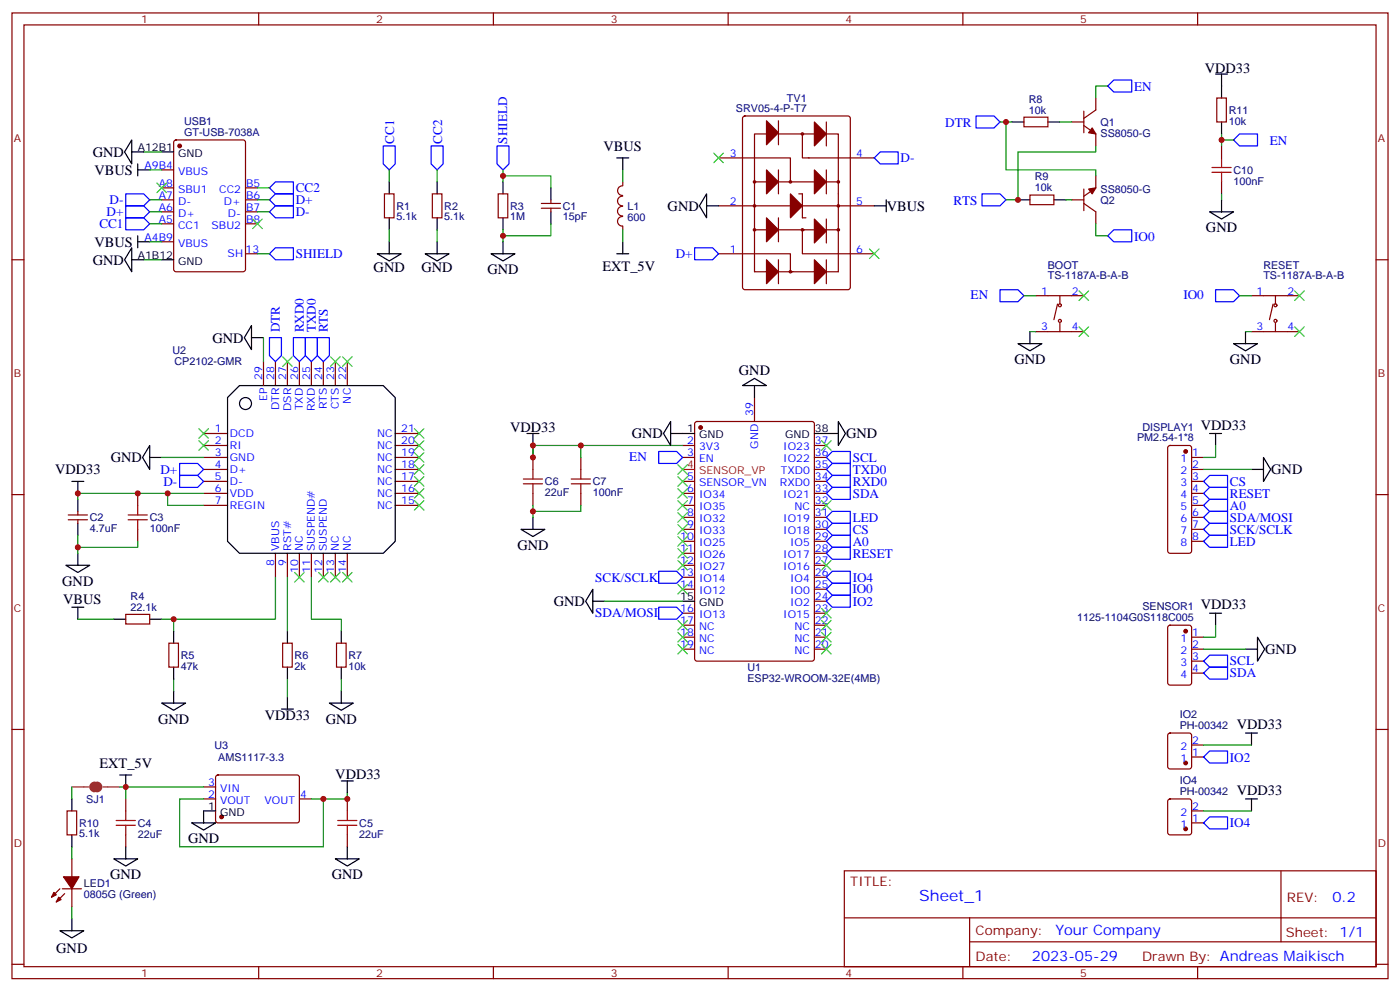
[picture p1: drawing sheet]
<svg xmlns="http://www.w3.org/2000/svg" width="412mm" height="292mm" viewBox="0 0 412 292" stroke-linecap="round" stroke-linejoin="round" font-family="sans-serif">
<g fill="none" stroke="#870000" stroke-width=".35">
<path d="M3.5 3.8h405.4v284.3h-405.4zM7.1 7.3h398.2v277.3h-398.2zM76.2 3.8v3.5M145.3 3.8v3.5M214.5 3.8v3.5M283.6 3.8v3.5M352.8 3.8v3.5M47.6 50h3.6M47.6 55.3h3.6M47.6 58.8h3.6M51.4 41.4l.5-.2h19.7l.7 .4v37.7l-.4 .7h-20l-.7-.5v-37.6zM72.3 55.3h3.5"/>
<path d="M72.3 58.8h3.5M113.2 57.1h2.9v7h-2.9zM127.4 57.1h2.8v7h-2.8zM146.8 57.1h2.8v7h-2.8zM159.5 59.9h5.6M162.3 58.8v1.1M3.5 76.5h3.6M47.6 62.4h3.6M47.6 65.9h3.6M47.6 71.2h3.6M72.3 62.4h3.5M72.3 65.9h3.5"/>
<path d="M72.3 74.7h3.5M159.5 61.3h5.6M162.3 61.3v1.1M405.3 76.5h3.6M222.2 117.1v7M201.1 131.2h3.5M201.1 134.7h3.5M204.8 124.3l.5-.2h33.9l.6 .4 .1 69.5-.5 .6-34.1 .1-.6-.5-.1-69.4zM239.9 131.2h3.5M239.9 134.7h3.5M239.9 138.2h3.5M3.5 145.6h3.6"/>
<path d="M201.1 141.7h3.5M201.1 145.3h3.5M201.1 148.8h3.5M201.1 152.3h3.5M201.1 155.9h3.5M201.1 159.4h3.5M239.9 141.7h3.5M239.9 145.3h3.5M239.9 148.8h3.5M239.9 152.3h3.5M239.9 155.9h3.5M239.9 159.4h3.5"/>
<path d="M405.3 145.6h3.6M201.1 162.9h3.5M201.1 166.4h3.5M201.1 170h3.5M201.1 173.5h3.5M239.9 162.9h3.5M239.9 166.4h3.5M239.9 170h3.5M239.9 173.5h3.5M239.9 177h3.5M201.1 180.6h3.5M201.1 184.1h3.5"/>
<path d="M201.1 187.6h3.5M201.1 191.1h3.5M239.9 180.6h3.5M239.9 184.1h3.5M239.9 187.6h3.5M239.9 191.1h3.5M3.5 214.8h3.6M405.3 214.8h3.6M248.7 256.4h156.6v28.2h-156.6zM377.3 256.4v20.9M248.7 270.2h156.5M285.6 277.3h119.6"/>
<path d="M285.6 270.2v14.2M3.5 283.9h3.6M76.2 284.6v3.5M145.3 284.6v3.5M214.5 284.6v3.5M283.6 284.6v3.5M352.8 284.6v3.5M405.3 283.9h3.6"/>
</g>
<g fill="#870000" stroke="#870000" stroke-width=".35">
<circle cx="206.4" cy="125.9" r=".53"/>
<circle cx="52.9" cy="43" r=".53"/>
</g>
<g fill="none" stroke="#000" stroke-width=".35">
<path d="M38.8 41.2v7.1l-2.1-3.6zM38.8 44.7h3.5M40.6 50h3.5M40.6 48.3v3.5M47.6 44.7h3.6M114.7 53.6v3.5M128.8 53.6v3.5M148.2 53.6v3.5M162.3 55.3v3.5M38.8 73v7l-2.1-3.5zM38.8 76.5h3.5M40.6 69.4v3.6"/>
<path d="M40.6 71.2h3.5M47.6 76.5h3.6M111.1 74.7h7.1l-3.5 2.1zM114.7 64.1v3.6M114.7 71.2v3.5M125.2 74.7h7.1l-3.5 2.1zM128.8 64.1v3.6M128.8 71.2v3.5M144.6 74.7h7.1l-3.5 2.1zM148.2 64.1v3.6M148.2 71.2v3.5M162.3 62.4v3.5"/>
<path d="M201.1 127.6h3.5M239.9 127.6h3.5M201.1 177h3.5"/>
</g>
<path d="M201.1 138.2h3.5" fill="none" stroke="#f00" stroke-width=".35"/>
<path d="M37 57.1h5.3l1.8 1.7-1.8 1.8h-5.3zM79.4 55.3l1.7-1.7h5.3v3.5h-5.3zM79.4 58.8l1.7-1.7h5.3v3.5h-5.3zM112.9 43h3.5v5.3l-1.7 1.7-1.8-1.7zM127 43h3.5v5.3l-1.7 1.7-1.8-1.7zM146.4 43h3.5v5.3l-1.7 1.7-1.8-1.7zM37 60.6h5.3l1.8 1.8-1.8 1.7h-5.3zM37 64.1h5.3l1.8 1.8-1.8 1.8h-5.3zM79.4 62.4l1.7-1.8h5.3v3.5h-5.3zM79.4 74.7l1.7-1.7h5.3v3.5h-5.3z" fill="none" stroke="#00f" stroke-width=".35"/>
<path d="M46.2 53.9l2.8 2.8M49 53.9l-2.8 2.8M74.4 64.5l2.9 2.8M77.3 64.5l-2.9 2.8" fill="none" stroke="#3c3" stroke-width=".35"/>
<g fill="none" stroke="#008700" stroke-width=".35">
<path d="M42.3 44.7h5.3M44.1 50h3.5M44.1 58.8h3.5M75.8 58.8h3.6M75.8 55.3h3.6M114.7 50v3.6M128.8 50v3.6M148.2 51.8h14.1v3.5M148.2 50v3.6M42.3 76.5h5.3M44.1 71.2h3.5M44.1 65.9h3.5"/>
<path d="M44.1 62.4h3.5M75.8 62.4h3.6M75.8 74.7h3.6M114.7 67.7v3.5M128.8 67.7v3.5M148.2 67.7v3.5M162.3 65.9v3.5h-14.1"/>
</g>
<path d="M219 34.4l.4-.3h30.4l.6 .5 .1 50-.5 .6-30.6 .1-.6-.5-.1-49.9z" fill="#fff" stroke="#870000" stroke-width=".35"/>
<g fill="none" stroke="#870000" stroke-width=".35">
<path d="M211.7 46.5h7M222.2 57.1v22.9h24.7v-22.9M235.3 57.1h1.1v7h1M250.5 46.5h7M211.7 74.7h21.1v5.3M211.7 60.6h7M222.2 67.7h24.7M229.3 64.1v7.1M229.3 76.5v7M236.4 67.7v7h21.1M243.4 64.5v7M243.4 76.5v7"/>
<path d="M250.5 60.6h7"/>
</g>
<g fill="#870000" stroke="#870000" stroke-width=".35">
<path d="M225.8 76.5l3.5 3.5-3.5 3.5z"/>
<path d="M239.9 76.5l3.5 3.5-3.5 3.5z"/>
<path d="M232.8 57.1l3.6 3.5-3.6 3.5z"/>
<path d="M239.9 64.5l3.5 3.5-3.5 3.5z"/>
<path d="M225.8 64.1l3.5 3.6-3.5 3.5z"/>
</g>
<circle cx="238.1" cy="46.5" r=".18" fill="#870000"/>
<path d="M218.7 60.6h14.1M236.4 60.6h10.5" fill="none" stroke="#870000" stroke-width=".35"/>
<g fill="#870000">
<circle cx="233.2" cy="80" r=".18"/>
<circle cx="236.7" cy="67.7" r=".18"/>
</g>
<g fill="#870000" stroke="#870000" stroke-width=".35">
<path d="M225.8 50l3.5 3.6-3.5 3.5z"/>
<path d="M239.9 50l3.5 3.6-3.5 3.5z"/>
<path d="M239.9 35.9l3.5 3.5-3.5 3.6z"/>
<path d="M225.8 35.6l3.5 3.5-3.5 3.5z"/>
<path d="M321.7 37.7l1.1 1.7-2.1-.3z"/>
<path d="M320.7 55.7l2.1-.4-1.1 1.8z"/>
<path d="M17.3 264.2l.7 .7-1.4 .7z"/>
<path d="M15.9 262.7l.7 .8-1.4 .7z"/>
<path d="M18.7 258.2h4.6l-2.1 3.5z"/>
<circle cx="65.3" cy="240.5" r=".53"/>
<circle cx="349.2" cy="132.9" r=".53"/>
<circle cx="349.2" cy="185.8" r=".53"/>
<circle cx="349.2" cy="224.6" r=".53"/>
<circle cx="349.2" cy="244.1" r=".53"/>
</g>
<g fill="none" stroke="#870000" stroke-width=".35">
<path d="M225.8 39.4h-3.6v14.2M229.3 35.6v7M229.3 39.4h10.6M236.4 39.4v7.1h14.1M243.4 39.4h3.5v14.2M243.4 35.9v7.1M301.6 34.5h7.1v2.8h-7.1zM315.7 35.9h3.6M319.3 37l3.5 2.4v3.6M319.3 32.7v6.4M322.8 28.9v3.5l-3.5 2.5M358.4 28.9h2.8v7h-2.8z"/>
<path d="M183.4 57.8a1.41 1.41 0 0 0-1.5 1.4 1.41 1.41 0 0 0 1.5 1.4M183.4 54.7a1.41 1.41 0 0 0-1.5 1.4 1.41 1.41 0 0 0 1.5 1.4M183.4 53.6v1M218.7 46.5h14.1v7.1M225.8 53.6h-3.6v3.5M229.3 50v7.1M229.3 53.6h10.6M243.4 53.6h3.5v3.5M243.4 50v7.1M303.4 57.4h7v2.9h-7zM315.7 58.8h3.6M319.3 59.9l3.5 2.5v3.5"/>
<path d="M319.3 55.7v6.3M322.8 51.8v3.5l-3.5 2.5M359.8 43v3.5M359.8 53.6v3.5M183.4 60.8a1.41 1.41 0 0 0-1.5 1.4 1.41 1.41 0 0 0 1.5 1.4M183.4 63.8a1.41 1.41 0 0 0-1.5 1.4 1.41 1.41 0 0 0 1.5 1.4v1.1M246.9 60.6h3.6M305.2 97.6h14.1M305.2 87.1h14.1M311.5 89.5l-1.1 4.6M312.2 87.1v2.4M312.2 95.2v2.4"/>
<path d="M368.7 97.6h14.1M368.7 87.1h14.1M375 89.5l-1.1 4.6M375.7 87.1v2.4M375.7 95.2v2.4M77.6 106.5v7M81.1 106.5v7M84.7 106.5v7M88.2 106.5v7M91.7 106.5v7M95.2 106.5v7M98.8 106.5v7"/>
<path d="M102.3 106.5v7M60 127.6h7M60 131.2h7M60 134.7h7M60 138.2h7M116.4 127.6h7.1M116.4 131.2h7.1M116.4 134.7h7.1M116.4 138.2h7.1M157 134.7v3.5M171.1 134.7v3.5M344.2 131.4l.5-.2h5.6l.5 .2 .2 .5v30.3l-.2 .5-.5 .2h-5.6l-.5-.2-.2-.5v-30.3z"/>
<path d="M351 134.7h3.5M351 138.2h3.5M20.1 153h5.7M20.1 151.6h5.7M22.9 150.6v1M22.9 153v1.1M40.6 145.3v3.5M40.6 155.9v3.5M60 141.7h7M60 145.3h7M60 148.8h7M116.4 141.7h7.1"/>
<path d="M116.4 145.3h7.1M116.4 148.8h7.1M157 145.3v3.5M171.1 145.3v3.5M351 141.7h3.5M351 145.3h3.5M351 148.8h3.5M351 152.3h3.5M351 155.9h3.5M351 159.4h3.5M81.1 162.9v7.1M84.7 162.9v7.1"/>
<path d="M88.2 162.9v7.1M91.7 162.9v7.1M95.2 162.9v7.1M98.8 162.9v7.1M102.3 162.9v7.1M37 180.9h7.1v2.8h-7.1zM49.7 189.4h2.9v7h-2.9zM83.3 189.4h2.8v7h-2.8zM99.1 189.4h2.9v7h-2.9zM344.2 184.3l.5-.2h5.6l.7 .4v16.5l-.4 .7h-5.9l-.7-.4v-16.5zM351 187.6h3.5M351 191.1h3.5"/>
<path d="M351 194.7h3.5M351 198.2h3.5M344.2 216l.5-.2h5.6l.7 .5v9.4l-.4 .7h-5.9l-.7-.4v-9.5zM351 219.4h3.5M19.8 238.8h2.8v7h-2.8zM37 235.2v3.6M60 235.2h3.5M60 231.7h3.5M63.7 228.4l.5-.2h23.6l.4 .7-.1 13-.6 .4-23.6-.1-.4-.6v-12.7zM88.2 235.2h3.5M102.3 235.2v3.6M344.2 235.4l.5-.2h5.6l.7 .5v9.4l-.4 .7h-5.9l-.7-.4v-9.5z"/>
<path d="M351 222.9h3.5M351 238.8h3.5M21.2 252.9v5.3M37 245.8v3.5M102.3 245.8v3.5M351 242.3h3.5M17.6 261.7l-2.4 2.5M18.3 261.7h5.7M19 263.1l-2.4 2.5M21.2 261.7v5.3"/>
<circle cx="236.4" cy="39.4" r=".35"/>
<circle cx="222.3" cy="53.6" r=".35"/>
<circle cx="232.8" cy="53.6" r=".35"/>
<circle cx="246.9" cy="53.6" r=".35"/>
<circle cx="222.3" cy="60.6" r=".35"/>
<circle cx="222.3" cy="67.7" r=".35"/>
<circle cx="236.4" cy="67.7" r=".35"/>
<circle cx="246.9" cy="60.6" r=".35"/>
<circle cx="246.9" cy="67.7" r=".35"/>
<circle cx="232.8" cy="80" r=".35"/>
<circle cx="312.2" cy="89.9" r=".44"/>
<circle cx="312.2" cy="94.5" r=".44"/>
<circle cx="375.7" cy="94.5" r=".44"/>
<circle cx="375.7" cy="89.9" r=".44"/>
</g>
<g fill="none" stroke="#000" stroke-width=".35">
<path d="M298.1 35.9h3.5M308.7 35.9h3.5M358.1 21.8h3.5M359.8 21.8v7.1M359.8 35.9v3.5M181.7 46.5h3.5M183.4 46.5v3.5M208.1 57.1v7l-2.1-3.5zM261.1 58.8v3.6M299.9 58.8h3.5M310.4 58.8h3.6M359.8 58.8v3.6"/>
<path d="M181.7 74.7h3.5M183.4 71.2v3.5M208.1 60.6h3.6M257.5 60.6h3.6M356.3 62.4h7.1l-3.6 2.1zM74.1 95.9v7l-2.1-3.5zM74.1 99.4h3.5M303.4 97.6v3.6M366.9 97.6v3.6M70.6 113.5h42.3l3.5 3.6v42.3l-3.5 3.5h-42.3l-3.6-3.5v-42.3zM218.7 113.5l3.5-2.1 3.6 2.1zM222.2 113.5v3.6"/>
<path d="M299.9 101.2h7l-3.5 2.1zM363.4 101.2h7l-3.5 2.1zM44.1 131.2v7l-2.1-3.5zM44.1 134.7h3.5M155.2 127.6h3.5M157 127.6v3.6M197.6 124.1v7.1l-2.2-3.6zM197.6 127.6h3.5M243.4 127.6h3.5M246.9 124.1l2.2 3.5-2.2 3.6zM356.3 127.6h3.5M358.1 127.6v3.6"/>
<path d="M368.7 138.2h3.5M372.2 134.7l2.1 3.5-2.1 3.5zM21.2 141.7h3.5M22.9 141.7v3.6M22.9 147v3.6M22.9 154.1v3.5M153.5 155.9h7l-3.5 2.1zM157 152.3v3.6M19.4 166.4h7.1l-3.6 2.2zM21.2 178.8h3.5M22.9 162.9v3.5M22.9 178.8v3.5"/>
<path d="M174.6 173.5v7.1l-2.1-3.6zM174.6 177h3.6M33.5 182.3h3.5M44.1 182.3h3.5M51.2 185.8v3.6M51.2 196.4v3.6M84.7 185.8v3.6M84.7 196.4v3.6M100.5 185.8v3.6M100.5 196.4v3.6M356.3 180.6h3.5M358.1 180.6v3.5"/>
<path d="M366.9 191.1h3.5M370.4 187.6l2.1 3.5-2.1 3.6zM47.6 207h7.1l-3.5 2.1zM51.2 203.5v3.5M82.9 208.8h3.5M84.7 205.2v3.6M97 207h7.1l-3.6 2.1zM100.5 203.5v3.5M366.9 215.8h3.5M368.7 215.8v3.6M21.2 235.2v3.6M35.3 228.2h3.5"/>
<path d="M37 228.2v3.5M63.5 238.8h-3.5v3.5M100.5 229.9h3.6M102.3 229.9v3.6M366.9 235.2h3.5M368.7 235.2v3.6M21.2 245.8v3.5M33.5 252.9h7.1l-3.6 2.1zM37 249.3v3.6M56.4 242.3h7.1l-3.5 2.1zM98.8 252.9h7l-3.5 2.1zM102.3 249.3v3.6"/>
<path d="M17.6 274h7.1l-3.5 2.2zM21.2 270.5v3.5"/>
<circle cx="72.3" cy="118.8" r="1.76"/>
</g>
<g fill="none" stroke="#00f" stroke-width=".35">
<path d="M287.5 34.1h5.3l1.8 1.8-1.8 1.8h-5.3zM326.3 25.3l1.8-1.7h5.3v3.5h-5.3zM257.5 46.5l1.8-1.8h5.3v3.6h-5.3zM289.3 57.1h5.3l1.7 1.7-1.7 1.8h-5.3zM363.4 41.2l1.7-1.8h5.3v3.6h-5.3zM204.6 73h5.3l1.8 1.7-1.8 1.8h-5.3zM326.3 69.4l1.8-1.7h5.3v3.5h-5.3zM79.4 99.4h3.5v5.3l-1.8 1.8-1.7-1.8zM86.4 99.4h3.6v5.3l-1.8 1.8-1.8-1.8zM90 99.4h3.5v5.3l-1.8 1.8-1.7-1.8zM93.5 99.4h3.5v5.3l-1.8 1.8-1.7-1.8zM294.6 85.3h5.3l1.7 1.8-1.7 1.7h-5.3z"/>
<path d="M358.1 85.3h5.3l1.7 1.8-1.7 1.7h-5.3zM52.9 136.5h5.3l1.8 1.7-1.8 1.8h-5.3zM52.9 140h5.3l1.8 1.7-1.8 1.8h-5.3zM194 132.9h5.3l1.8 1.8-1.8 1.8h-5.3zM243.4 138.2l1.8-1.7h5.3v3.5h-5.3zM243.4 134.7l1.8-1.8h5.3v3.6h-5.3zM243.4 141.7l1.8-1.7h5.3v3.5h-5.3zM243.4 145.3l1.8-1.8h5.3v3.5h-5.3zM243.4 155.9l1.8-1.8h5.3v3.5h-5.3zM243.4 152.3l1.8-1.7h5.3v3.5h-5.3zM245.2 157.6h5.3v3.5h-5.3l-1.8-1.7zM354.5 141.7l1.8-1.7h5.3v3.5h-5.3z"/>
<path d="M354.5 145.3l1.8-1.8h5.3v3.5h-5.3zM354.5 148.8l1.8-1.8h5.3v3.6h-5.3zM354.5 152.3l1.8-1.7h5.3v3.5h-5.3zM354.5 155.9l1.8-1.8h5.3v3.5h-5.3zM354.5 159.4l1.8-1.8h5.3v3.5h-5.3zM194 168.2h5.3l1.8 1.8-1.8 1.7h-5.3zM194 178.8h5.3l1.8 1.8-1.8 1.7h-5.3zM243.4 173.5l1.8-1.8h5.3v3.6h-5.3zM243.4 162.9l1.8-1.8h5.3v3.6h-5.3zM243.4 177l1.8-1.7h5.3v3.5h-5.3zM243.4 170l1.8-1.8h5.3v3.5h-5.3zM354.5 198.2l1.8-1.8h5.3v3.6h-5.3z"/>
<path d="M354.5 194.7l1.8-1.8h5.3v3.5h-5.3zM354.5 222.9l1.8-1.8h5.3v3.5h-5.3zM354.5 242.3l1.8-1.8h5.3v3.6h-5.3z"/>
</g>
<g fill="none" stroke="#3c3" stroke-width=".35">
<path d="M210.3 45.1l2.8 2.8M213.1 45.1l-2.8 2.8M256.1 73.3l2.8 2.8M258.9 73.3l-2.8 2.8M317.9 85.7l2.8 2.8M317.9 96.2l2.8 2.9M320.7 85.7l-2.8 2.8M320.7 96.2l-2.8 2.9M381.4 96.2l2.8 2.9M381.4 85.7l2.8 2.8M384.2 96.2l-2.8 2.9M384.2 85.7l-2.8 2.8"/>
<path d="M83.3 105.1l2.8 2.8M86.1 105.1l-2.8 2.8M97.4 105.1l2.8 2.8M100.2 105.1l-2.8 2.8M100.9 105.1l2.8 2.8M103.7 105.1l-2.8 2.8M58.6 126.2l2.8 2.8M58.6 129.8l2.8 2.8M61.4 126.2l-2.8 2.8M61.4 129.8l-2.8 2.8M122.1 136.8l2.8 2.8M122.1 133.3l2.8 2.8"/>
<path d="M122.1 129.8l2.8 2.8M122.1 126.2l2.8 2.8M124.9 133.3l-2.8 2.8M124.9 136.8l-2.8 2.8M124.9 129.8l-2.8 2.8M124.9 126.2l-2.8 2.8M199.7 136.8l2.8 2.8M202.5 136.8l-2.8 2.8M242 129.8l2.8 2.8M244.8 129.8l-2.8 2.8M122.1 147.4l2.8 2.8M122.1 143.9l2.8 2.8"/>
<path d="M122.1 140.3l2.8 2.9M124.9 143.9l-2.8 2.8M124.9 147.4l-2.8 2.8M124.9 140.3l-2.8 2.9M199.7 158l2.8 2.8M199.7 154.4l2.8 2.9M199.7 150.9l2.8 2.8M199.7 147.4l2.8 2.8M199.7 143.9l2.8 2.8M199.7 140.3l2.8 2.9M202.5 158l-2.8 2.8M202.5 154.4l-2.8 2.9"/>
<path d="M202.5 150.9l-2.8 2.8M202.5 147.4l-2.8 2.8M202.5 143.9l-2.8 2.8M202.5 140.3l-2.8 2.9M242 147.4l2.8 2.8M244.8 147.4l-2.8 2.8M86.8 168.6l2.8 2.8M89.6 168.6l-2.8 2.8M93.8 168.6l2.9 2.8M96.7 168.6l-2.9 2.8M97.4 168.6l2.8 2.8M100.2 168.6l-2.8 2.8"/>
<path d="M100.9 168.6l2.8 2.8M103.7 168.6l-2.8 2.8M199.7 172.1l2.8 2.8M199.7 165l2.8 2.9M199.7 161.5l2.8 2.8M202.5 172.1l-2.8 2.8M202.5 165l-2.8 2.9M202.5 161.5l-2.8 2.8M242 165l2.8 2.9M242 179.1l2.8 2.9M244.8 165l-2.8 2.9M244.8 179.1l-2.8 2.9"/>
<path d="M199.7 189.7l2.8 2.8M199.7 186.2l2.8 2.8M199.7 182.7l2.8 2.8M202.5 189.7l-2.8 2.8M202.5 186.2l-2.8 2.8M202.5 182.7l-2.8 2.8M242 182.7l2.8 2.8M242 186.2l2.8 2.8M242 189.7l2.8 2.8M244.8 182.7l-2.8 2.8M244.8 186.2l-2.8 2.8M244.8 189.7l-2.8 2.8"/>
</g>
<g fill="none" stroke="#008700" stroke-width=".35">
<path d="M294.6 35.9h3.5M296.3 35.9v14.1h26.5v1.8M312.2 35.9h3.5M326.3 25.3h-3.5v3.6M359.8 39.4v3.6M183.4 50v3.6M314 58.8h1.7M322.8 43v1.7h-22.9v14.1h-3.6M359.8 57.1v1.7M359.8 41.2h3.6M183.4 67.7v3.5M322.8 65.9v3.5h3.5"/>
<path d="M77.6 99.4v7.1M301.6 87.1h3.6M303.4 97.6h1.8M365.1 87.1h3.6M366.9 97.6h1.8M47.6 134.7h12.4M157 131.2v3.5v-3.5h44.1M171.1 131.2v3.5M354.5 138.2h14.2M358.1 131.2v3.5h-3.6M22.9 157.6v5.3M40.6 159.4v1.7h-17.7"/>
<path d="M49.4 145.3v3.5h10.6M60 145.3h-37.1v1.7M157 148.8v3.5M171.1 148.8v1.8h-14.1M81.1 170v12.3h-29.9M84.7 170v15.8M91.7 170v12.3h8.8v3.5M178.2 177h22.9M22.9 182.3h10.6M47.6 182.3h3.6v3.5M51.2 200v3.5M84.7 200v5.2"/>
<path d="M100.5 200v3.5M354.5 191.1h12.4M358.1 184.1v3.5h-3.6M354.5 219.4h14.2M21.2 231.7v3.5M35.3 231.7h1.7M60 231.7h-23v3.5M60 235.2h-7.1v14.1h42.3v-14.1M102.3 233.5v1.7h-10.6M354.5 238.8h14.2M21.2 249.3v3.6M21.2 267v3.5"/>
</g>
<g fill="none" stroke="#a10000" stroke-width=".35">
<path d="M357 50.7h5.7M357 49.3h5.7M359.8 46.5v2.8M359.8 50.7v2.9M157 138.2v2.8M171.1 138.2v2.8M37.7 153h5.7M37.7 151.6h5.7M40.6 148.8v2.8M40.6 153v2.9M154.2 141h5.6M154.2 142.5h5.6"/>
<path d="M157 142.5v2.8M168.3 141h5.6M168.3 142.5h5.6M171.1 142.5v2.8M37 238.8v2.8M102.3 238.8v2.8M34.2 241.6h5.7M34.2 243h5.7M37 243v2.8M99.5 241.6h5.6M99.5 243h5.6M102.3 243v2.8"/>
</g>
<path d="M27.9 231a.71 .71 0 0 0-.7 .7 .71 .71 0 0 0 .7 .7M28.6 231a.71 .71 0 0 1 .7 .7 .71 .71 0 0 1-.7 .7" fill="none" stroke="#8c2424" stroke-width="1.8"/>
<path d="M21.2 231.7h4.9M30.3 231.7h5" fill="none" stroke="#8c2424" stroke-width=".35"/>
<g fill="#c00">
<circle cx="148.2" cy="51.8" r=".88"/>
<circle cx="148.2" cy="69.4" r=".88"/>
<circle cx="22.9" cy="161.1" r=".88"/>
<circle cx="22.9" cy="145.3" r=".88"/>
<circle cx="51.2" cy="182.3" r=".88"/>
<circle cx="296.3" cy="35.9" r=".88"/>
<circle cx="299.9" cy="58.8" r=".88"/>
<circle cx="95.3" cy="235.2" r=".88"/>
<circle cx="37" cy="231.7" r=".88"/>
<circle cx="102.3" cy="235.2" r=".88"/>
<circle cx="157" cy="131.2" r=".88"/>
<circle cx="49.4" cy="145.3" r=".88"/>
<circle cx="157" cy="134.7" r=".88"/>
<circle cx="171.1" cy="131.2" r=".88"/>
<circle cx="157" cy="150.6" r=".88"/>
<circle cx="359.8" cy="41.2" r=".88"/>
<circle cx="40.6" cy="145.3" r=".88"/>
</g>
<text font-size="4.6" fill="#00f" x="270.8" y="265.4">Sheet_1</text>
<g font-size="4.2">
<text x="354.9" y="21.4">VDD33</text>
<text x="27.3" y="46.1">GND</text>
<text x="177.8" y="44.4">VBUS</text>
<text x="27.9" y="51.4">VBUS</text>
<text x="196.7" y="62">GND</text>
<text x="261.2" y="62">VBUS</text>
<text x="355.2" y="68.4">GND</text>
<text x="27.3" y="77.9">GND</text>
<text x="27.9" y="72.6">VBUS</text>
<text x="110.1" y="80">GND</text>
<text x="124.2" y="80">GND</text>
<text x="143.6" y="80.8">GND</text>
<text x="177.5" y="79.7">EXT_5V</text>
<text x="62.6" y="100.9">GND</text>
<text x="298.8" y="107.2">GND</text>
<text x="362.3" y="107.2">GND</text>
<text x="217.7" y="110.3">GND</text>
<text x="150.3" y="127.3">VDD33</text>
<text x="186.1" y="129">GND</text>
<text x="249.2" y="129">GND</text>
<text x="353.7" y="126.5">VDD33</text>
<text x="32.6" y="136.1">GND</text>
<text x="16.2" y="139.6">VDD33</text>
<text x="374.5" y="139.6">GND</text>
<text x="152.4" y="161.9">GND</text>
<text x="18.3" y="172.5">GND</text>
<text x="18.6" y="177.7">VBUS</text>
<text x="163.2" y="178.4">GND</text>
<text x="353.7" y="179.4">VDD33</text>
<text x="372.7" y="192.5">GND</text>
<text x="46.6" y="213">GND</text>
<text x="78" y="212">VDD33</text>
<text x="96" y="213">GND</text>
<text x="364.3" y="214.7">VDD33</text>
<text x="29.3" y="226.1">EXT_5V</text>
<text x="98.8" y="229.2">VDD33</text>
<text x="364.3" y="234.1">VDD33</text>
<text x="55.4" y="248.3">GND</text>
<text x="32.5" y="258.9">GND</text>
<text x="97.7" y="258.9">GND</text>
<text x="16.6" y="280.7">GND</text>
</g>
<g font-size="4.2" fill="#00f">
<text x="392.5" y="265.7">0.2</text>
<text x="310.9" y="275.2">Your Company</text>
<text x="304" y="283">2023-05-29</text>
</g>
<g font-size="3.9" fill="#00f">
<text x="334.1" y="26.7">EN</text>
<text x="278.4" y="37.3">DTR</text>
<text x="116.1" y="42.3" transform="rotate(-90 116.1 42.3)">CC1</text>
<text x="130.2" y="42.3" transform="rotate(-90 130.2 42.3)">CC2</text>
<text x="149.4" y="42.3" transform="rotate(-90 149.4 42.3)">SHIELD</text>
<text x="265.3" y="47.8">D-</text>
<text x="374.1" y="42.7">EN</text>
<text x="87.1" y="56.6">CC2</text>
<text x="31.4" y="63.6">D+</text>
<text x="32.3" y="60.1">D-</text>
<text x="87.1" y="60.1">D+</text>
<text x="87.1" y="63.6">D-</text>
<text x="280.8" y="60.2">RTS</text>
<text x="29.3" y="67.2">CC1</text>
<text x="334.1" y="70.8">IO0</text>
<text x="87.1" y="76">SHIELD</text>
<text x="199.1" y="76">D+</text>
<text x="285.9" y="88.1">EN</text>
<text x="348.6" y="88.1">IO0</text>
<text x="82.4" y="97.9" transform="rotate(-90 82.4 97.9)">DTR</text>
<text x="89.5" y="97.9" transform="rotate(-90 89.5 97.9)">RXD0</text>
<text x="93" y="97.9" transform="rotate(-90 93 97.9)">TXD0</text>
<text x="96.5" y="97.9" transform="rotate(-90 96.5 97.9)">RTS</text>
<text x="185.4" y="135.7">EN</text>
<text x="251.2" y="135.9">SCL</text>
<text x="47.2" y="139.5">D+</text>
<text x="48.1" y="143">D-</text>
<text x="251.2" y="139.5">TXD0</text>
<text x="251.2" y="143">RXD0</text>
<text x="362.3" y="143">CS</text>
<text x="251.2" y="146.5">SDA</text>
<text x="362.3" y="146.5">RESET</text>
<text x="251.2" y="153.6">LED</text>
<text x="362.3" y="150">A0</text>
<text x="362.3" y="153.6">SDA/MOSI</text>
<text x="251.2" y="157.1">CS</text>
<text x="251.2" y="160.6">A0</text>
<text x="362.3" y="157.1">SCK/SCLK</text>
<text x="362.3" y="160.6">LED</text>
<text x="251.2" y="164.2">RESET</text>
<text x="175.3" y="171.2">SCK/SCLK</text>
<text x="251.2" y="171.3">IO4</text>
<text x="251.1" y="174.7">IO0</text>
<text x="251.2" y="178.4">IO2</text>
<text x="175.3" y="181.8">SDA/MOSI</text>
<text x="362.3" y="195.9">SCL</text>
<text x="362.3" y="199.4">SDA</text>
<text x="362.3" y="224.3">IO2</text>
<text x="362.3" y="243.6">IO4</text>
</g>
<g font-size="3.9" fill="#800">
<text x="250.5" y="261">TITLE:</text>
<text x="379.1" y="265.7">REV:</text>
<text x="287.4" y="275.2">Company:</text>
<text x="378.7" y="275.8">Sheet: 1/1</text>
<text x="287.4" y="282.9">Date:</text>
<text x="336.4" y="282.9">Drawn By: Andreas Maikisch</text>
</g>
<g font-size="3.2" fill="#800">
<text x="41.6" y="6.8">1</text>
<text x="110.8" y="6.8">2</text>
<text x="179.9" y="6.8">3</text>
<text x="249.1" y="6.8">4</text>
<text x="318.2" y="6.8">5</text>
<text x="4.1" y="41.9">A</text>
<text x="405.9" y="41.9">A</text>
<text x="4.1" y="111.1">B</text>
<text x="405.9" y="111.1">B</text>
<text x="4.1" y="180.2">C</text>
<text x="405.9" y="180.2">C</text>
<text x="4.1" y="249.3">D</text>
<text x="405.9" y="249.3">D</text>
<text x="41.6" y="287.6">1</text>
<text x="110.8" y="287.6">2</text>
<text x="179.9" y="287.6">3</text>
<text x="249.1" y="287.6">4</text>
<text x="318.2" y="287.6">5</text>
</g>
<g font-size="3.2" fill="#000080">
<text x="231.8" y="29.9">TV1</text>
<text x="216.8" y="33.1">SRV05-4-P-T7</text>
<text x="303" y="33.4">10k</text>
<text x="303" y="30.2">R8</text>
<text x="361.9" y="33.5">R11</text>
<text x="54.2" y="40">GT-USB-7038A</text>
<text x="54.2" y="36.8">USB1</text>
<text x="324.2" y="40.3">SS8050-G</text>
<text x="324.2" y="37">Q1</text>
<text x="361.9" y="36.7">10k</text>
<text x="304.8" y="53.1">R9</text>
<text x="363.4" y="51.2">C10</text>
<text x="304.8" y="56.4">10k</text>
<text x="324.2" y="57">SS8050-G</text>
<text x="363.4" y="54.3">100nF</text>
<text x="116.8" y="64.9">5.1k</text>
<text x="116.8" y="61.7">R1</text>
<text x="130.9" y="64.9">5.1k</text>
<text x="130.9" y="61.7">R2</text>
<text x="150.3" y="64.9">1M</text>
<text x="150.3" y="61.7">R3</text>
<text x="165.8" y="64.9">15pF</text>
<text x="165.8" y="61.7">C1</text>
<text x="184.9" y="65">600</text>
<text x="184.9" y="61.7">L1</text>
<text x="324.2" y="60.2">Q2</text>
<text x="308.6" y="82.3">TS-1187A-B-A-B</text>
<text x="308.6" y="79.1">BOOT</text>
<text x="372.1" y="82.3">TS-1187A-B-A-B</text>
<text x="372.1" y="79.1">RESET</text>
<text x="50.8" y="104.1">U2</text>
<text x="51.4" y="107.6">CP2102-GMR</text>
<text x="334.9" y="130">PM2.54-1*8</text>
<text x="336.5" y="127">DISPLAY1</text>
<text x="160.5" y="142.9">C6</text>
<text x="174.6" y="142.9">C7</text>
<text x="160.5" y="146.1">22uF</text>
<text x="174.6" y="146">100nF</text>
<text x="26.5" y="153.4">C2</text>
<text x="44.1" y="153.5">C3</text>
<text x="26.5" y="156.6">4.7uF</text>
<text x="44.1" y="156.6">100nF</text>
<text x="38.5" y="179.8">22.1k</text>
<text x="38.5" y="176.7">R4</text>
<text x="336.5" y="179.7">SENSOR1</text>
<text x="317.3" y="182.9">1125-1104G0S118C005</text>
<text x="53.3" y="197.3">47k</text>
<text x="53.3" y="194">R5</text>
<text x="86.8" y="197.2">2k</text>
<text x="86.8" y="194">R6</text>
<text x="102.7" y="197.2">10k</text>
<text x="102.7" y="194">R7</text>
<text x="220.1" y="197.7">U1</text>
<text x="220.1" y="200.9">ESP32-WROOM-32E(4MB)</text>
<text x="347.5" y="214.8">PH-00342</text>
<text x="347.5" y="211.5">IO2</text>
<text x="63.2" y="220.5">U3</text>
<text x="64.3" y="224">AMS1117-3.3</text>
<text x="347.5" y="230.9">IO4</text>
<text x="25.4" y="236.4">SJ1</text>
<text x="347.5" y="234.2">PH-00342</text>
<text x="23.3" y="243.4">R10</text>
<text x="40.6" y="243.4">C4</text>
<text x="105.8" y="243.4">C5</text>
<text x="23.3" y="246.6">5.1k</text>
<text x="40.6" y="246.7">22uF</text>
<text x="105.8" y="246.7">22uF</text>
<text x="24.7" y="261.1">LED1</text>
<text x="24.7" y="264.3">0805G (Green)</text>
</g>
<g font-size="3.2">
<text x="40.6" y="44.4">A12B1</text>
<text x="52.5" y="46.1">GND</text>
<text x="40.6" y="76.1">A1B12</text>
<text x="52.5" y="77.9">GND</text>
<text x="202.4" y="127.3">1</text>
<text x="205.9" y="129">GND</text>
<text x="231.3" y="129">GND</text>
<text x="240.1" y="127.3">38</text>
<text x="200.4" y="176.7">15</text>
<text x="205.9" y="178.4">GND</text>
<text x="61.3" y="238.4">1</text>
<text x="64.8" y="240.2">GND</text>
</g>
<g font-size="3.2" fill="#00f">
<text x="214.9" y="46.1">3</text>
<text x="252.2" y="46.1">4</text>
<text x="42.6" y="49.7">A9B4</text>
<text x="52.5" y="51.4">VBUS</text>
<text x="46.8" y="55">A8</text>
<text x="46.8" y="58.5">A7</text>
<text x="52.5" y="56.7">SBU1</text>
<text x="64.6" y="56.7">CC2</text>
<text x="72.5" y="55">B5</text>
<text x="72.5" y="58.5">B6</text>
<text x="46.8" y="62">A6</text>
<text x="46.8" y="65.5">A5</text>
<text x="52.5" y="60.3">D-</text>
<text x="52.5" y="63.8">D+</text>
<text x="66" y="60.3">D+</text>
<text x="67.1" y="63.8">D-</text>
<text x="72.5" y="62">B7</text>
<text x="72.5" y="65.5">B8</text>
<text x="214.9" y="60.3">2</text>
<text x="252.2" y="60.3">5</text>
<text x="42.6" y="70.8">A4B9</text>
<text x="52.5" y="67.3">CC1</text>
<text x="62.3" y="67.3">SBU2</text>
<text x="52.5" y="72.6">VBUS</text>
<text x="67.1" y="75.8">SH</text>
<text x="72.3" y="74.4">13</text>
<text x="214.9" y="74.4">1</text>
<text x="252.2" y="74.4">6</text>
<text x="306.7" y="86.7">1</text>
<text x="315.7" y="86.7">2</text>
<text x="370.2" y="86.7">1</text>
<text x="379.2" y="86.7">2</text>
<text x="306.7" y="97.3">3</text>
<text x="315.7" y="97.3">4</text>
<text x="370.2" y="97.3">3</text>
<text x="379.2" y="97.3">4</text>
<text x="77.3" y="111.8" transform="rotate(-90 77.3 111.8)">29</text>
<text x="80.8" y="111.8" transform="rotate(-90 80.8 111.8)">28</text>
<text x="84.3" y="111.8" transform="rotate(-90 84.3 111.8)">27</text>
<text x="87.8" y="111.8" transform="rotate(-90 87.8 111.8)">26</text>
<text x="91.4" y="111.8" transform="rotate(-90 91.4 111.8)">25</text>
<text x="94.9" y="111.8" transform="rotate(-90 94.9 111.8)">24</text>
<text x="98.4" y="111.8" transform="rotate(-90 98.4 111.8)">23</text>
<text x="102" y="111.8" transform="rotate(-90 102 111.8)">22</text>
<text x="78.7" y="118.1" transform="rotate(-90 78.7 118.1)">EP</text>
<text x="103.4" y="118.8" transform="rotate(-90 103.4 118.8)">NC</text>
<text x="82.2" y="120.8" transform="rotate(-90 82.2 120.8)">DTR</text>
<text x="85.7" y="121" transform="rotate(-90 85.7 121)">DSR</text>
<text x="89.3" y="120.8" transform="rotate(-90 89.3 120.8)">TXD</text>
<text x="92.8" y="121.1" transform="rotate(-90 92.8 121.1)">RXD</text>
<text x="96.3" y="120.6" transform="rotate(-90 96.3 120.6)">RTS</text>
<text x="99.8" y="120.6" transform="rotate(-90 99.8 120.6)">CTS</text>
<text x="221.9" y="122.3" transform="rotate(-90 221.9 122.3)">39</text>
<text x="63.2" y="127.3">1</text>
<text x="63.2" y="130.8">2</text>
<text x="67.7" y="128.7">DCD</text>
<text x="111.1" y="128.7">NC</text>
<text x="118.2" y="130.8">20</text>
<text x="118.2" y="127.3">21</text>
<text x="202.4" y="130.8">2</text>
<text x="240.1" y="130.8">37</text>
<text x="63.2" y="134.3">3</text>
<text x="63.2" y="137.9">4</text>
<text x="67.7" y="132.2">RI</text>
<text x="67.7" y="135.7">GND</text>
<text x="111.1" y="135.7">NC</text>
<text x="111.1" y="132.2">NC</text>
<text x="118.2" y="137.9">18</text>
<text x="118.2" y="134.3">19</text>
<text x="202.4" y="134.3">3</text>
<text x="205.9" y="132.6">3V3</text>
<text x="205.9" y="136.1">EN</text>
<text x="223.3" y="132.1" transform="rotate(-90 223.3 132.1)">GND</text>
<text x="230.7" y="136.1">IO22</text>
<text x="230.7" y="132.6">IO23</text>
<text x="240.1" y="137.9">35</text>
<text x="240.1" y="134.3">36</text>
<text x="347.7" y="136.1">1</text>
<text x="351.2" y="134.3">1</text>
<text x="351.2" y="137.9">2</text>
<text x="63.2" y="141.4">5</text>
<text x="67.7" y="139.3">D+</text>
<text x="67.7" y="142.8">D-</text>
<text x="111.1" y="142.8">NC</text>
<text x="111.1" y="139.3">NC</text>
<text x="118.2" y="141.4">17</text>
<text x="202.4" y="141.4">5</text>
<text x="205.9" y="143.2">SENSOR_VN</text>
<text x="229.7" y="143.2">RXD0</text>
<text x="230" y="139.6">TXD0</text>
<text x="240.1" y="141.4">34</text>
<text x="347.7" y="139.6">2</text>
<text x="347.7" y="143.2">3</text>
<text x="351.2" y="141.4">3</text>
<text x="63.2" y="144.9">6</text>
<text x="63.2" y="148.4">7</text>
<text x="67.7" y="146.3">VDD</text>
<text x="67.7" y="149.9">REGIN</text>
<text x="111.1" y="149.9">NC</text>
<text x="111.1" y="146.3">NC</text>
<text x="118.2" y="148.4">15</text>
<text x="118.2" y="144.9">16</text>
<text x="202.4" y="144.9">6</text>
<text x="202.4" y="148.4">7</text>
<text x="205.9" y="146.7">IO34</text>
<text x="230.7" y="146.7">IO21</text>
<text x="240.1" y="148.4">32</text>
<text x="240.1" y="144.9">33</text>
<text x="347.7" y="146.7">4</text>
<text x="351.2" y="144.9">4</text>
<text x="351.2" y="148.4">5</text>
<text x="202.4" y="152">8</text>
<text x="202.4" y="155.5">9</text>
<text x="205.9" y="150.2">IO35</text>
<text x="205.9" y="153.7">IO32</text>
<text x="230.7" y="153.7">IO19</text>
<text x="234" y="150.2">NC</text>
<text x="240.1" y="155.5">30</text>
<text x="240.1" y="152">31</text>
<text x="347.7" y="150.2">5</text>
<text x="347.7" y="153.7">6</text>
<text x="351.2" y="152">6</text>
<text x="351.2" y="155.5">7</text>
<text x="200.4" y="159">10</text>
<text x="205.9" y="157.3">IO33</text>
<text x="205.9" y="160.8">IO25</text>
<text x="230.7" y="157.3">IO18</text>
<text x="232.7" y="160.8">IO5</text>
<text x="240.1" y="159">29</text>
<text x="347.7" y="157.3">7</text>
<text x="347.7" y="160.8">8</text>
<text x="351.2" y="159">8</text>
<text x="80.8" y="166.7" transform="rotate(-90 80.8 166.7)">8</text>
<text x="82.2" y="162.2" transform="rotate(-90 82.2 162.2)">VBUS</text>
<text x="84.3" y="166.7" transform="rotate(-90 84.3 166.7)">9</text>
<text x="85.7" y="162.2" transform="rotate(-90 85.7 162.2)">RST#</text>
<text x="89.3" y="162.2" transform="rotate(-90 89.3 162.2)">NC</text>
<text x="92.8" y="162.2" transform="rotate(-90 92.8 162.2)">SUSPEND#</text>
<text x="96.3" y="162.2" transform="rotate(-90 96.3 162.2)">SUSPEND</text>
<text x="99.8" y="162.2" transform="rotate(-90 99.8 162.2)">NC</text>
<text x="103.4" y="162.2" transform="rotate(-90 103.4 162.2)">NC</text>
<text x="200.4" y="162.6">11</text>
<text x="200.4" y="166.1">12</text>
<text x="205.9" y="164.3">IO26</text>
<text x="205.9" y="167.9">IO27</text>
<text x="230.7" y="167.9">IO16</text>
<text x="230.7" y="164.3">IO17</text>
<text x="240.1" y="166.1">27</text>
<text x="240.1" y="162.6">28</text>
<text x="87.8" y="168.7" transform="rotate(-90 87.8 168.7)">10</text>
<text x="91.4" y="168.7" transform="rotate(-90 91.4 168.7)">11</text>
<text x="94.9" y="168.7" transform="rotate(-90 94.9 168.7)">12</text>
<text x="98.4" y="168.7" transform="rotate(-90 98.4 168.7)">13</text>
<text x="102" y="168.7" transform="rotate(-90 102 168.7)">14</text>
<text x="200.4" y="169.6">13</text>
<text x="200.4" y="173.1">14</text>
<text x="205.9" y="171.4">IO14</text>
<text x="232.7" y="171.4">IO4</text>
<text x="240.1" y="173.1">25</text>
<text x="240.1" y="169.6">26</text>
<text x="205.9" y="174.9">IO12</text>
<text x="232.7" y="178.4">IO2</text>
<text x="232.7" y="174.9">IO0</text>
<text x="240.1" y="176.7">24</text>
<text x="200.4" y="180.2">16</text>
<text x="200.4" y="183.7">17</text>
<text x="205.9" y="182">IO13</text>
<text x="205.9" y="185.5">NC</text>
<text x="230.7" y="182">IO15</text>
<text x="234" y="185.5">NC</text>
<text x="240.1" y="183.7">22</text>
<text x="240.1" y="180.2">23</text>
<text x="200.4" y="187.3">18</text>
<text x="200.4" y="190.8">19</text>
<text x="205.9" y="189">NC</text>
<text x="234" y="189">NC</text>
<text x="240.1" y="190.8">20</text>
<text x="240.1" y="187.3">21</text>
<text x="347.7" y="189">1</text>
<text x="351.2" y="187.3">1</text>
<text x="351.2" y="190.8">2</text>
<text x="205.9" y="192.5">NC</text>
<text x="234" y="192.5">NC</text>
<text x="347.7" y="192.5">2</text>
<text x="347.7" y="196.1">3</text>
<text x="351.2" y="194.3">3</text>
<text x="351.2" y="197.8">4</text>
<text x="347.7" y="199.6">4</text>
<text x="347.7" y="220.8">2</text>
<text x="351.2" y="219">2</text>
<text x="347.7" y="224.3">1</text>
<text x="351.2" y="222.5">1</text>
<text x="61.3" y="231.4">3</text>
<text x="64.8" y="233.1">VIN</text>
<text x="61.3" y="234.9">2</text>
<text x="64.8" y="236.6">VOUT</text>
<text x="77.9" y="236.6">VOUT</text>
<text x="88.4" y="234.9">4</text>
<text x="351.2" y="238.4">2</text>
<text x="347.7" y="243.7">1</text>
<text x="347.7" y="240.2">2</text>
<text x="351.2" y="241.9">1</text>
</g>
<g font-size="3.2" fill="#f00">
<text x="202.4" y="137.9">4</text>
<text x="205.9" y="139.6">SENSOR_VP</text>
</g>
</svg>
